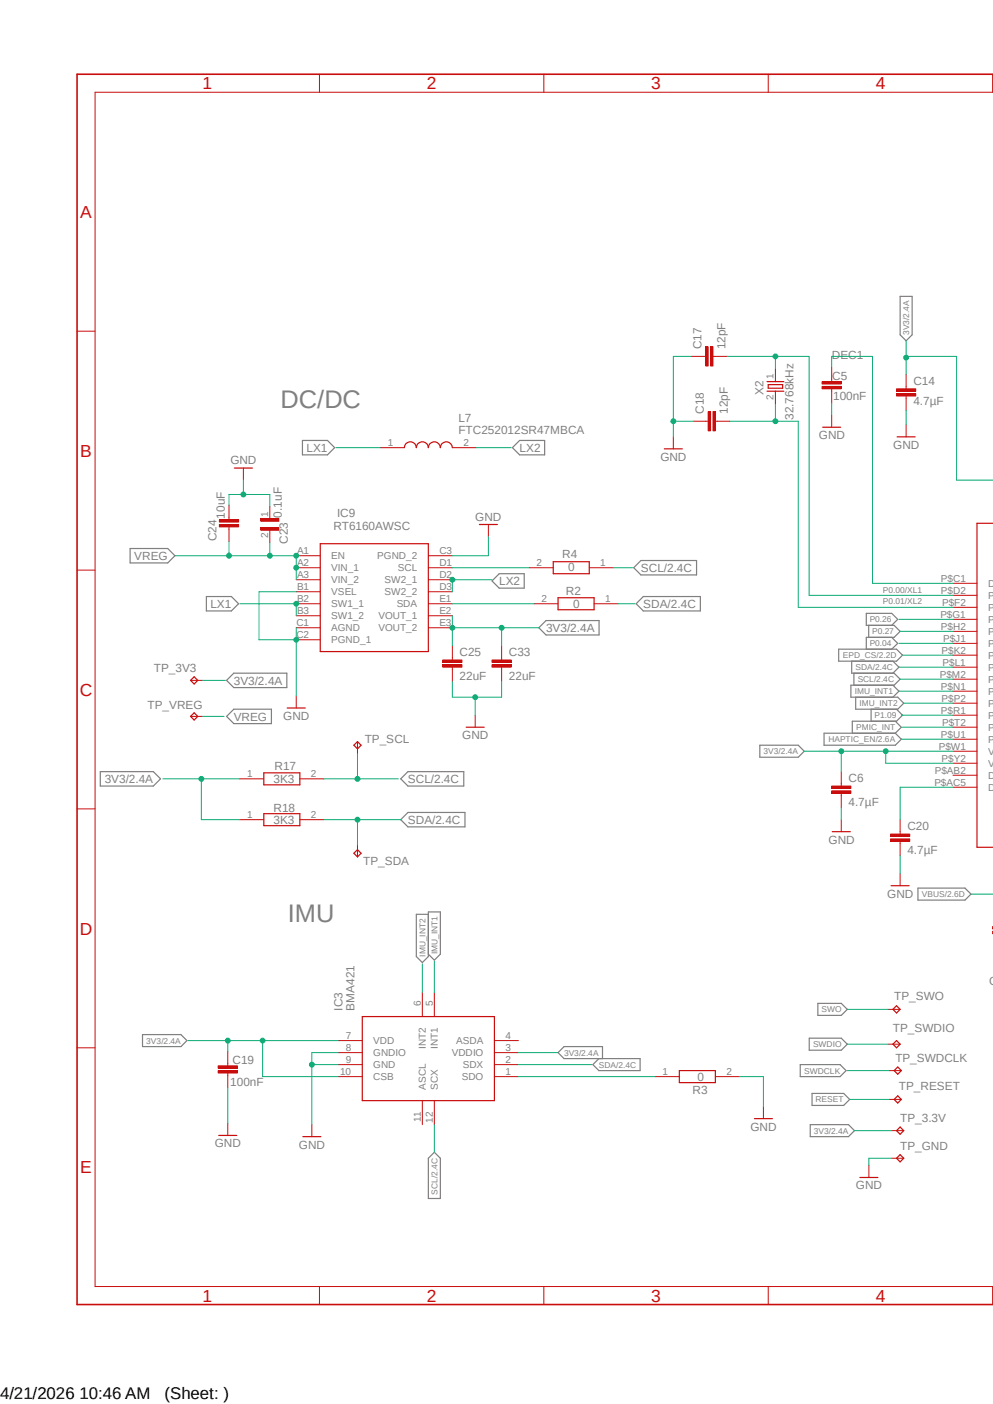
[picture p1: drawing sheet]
<svg xmlns="http://www.w3.org/2000/svg" width="210mm" height="297mm" viewBox="0 0 210 297" stroke-linecap="round" stroke-linejoin="round" font-family="sans-serif">
<path d="M15.8 15.4l194.1 130.6M209.9 145.9l-194.1 130.7" fill="none" stroke="#fff" stroke-width=".21"/>
<g fill="none" stroke="#808080" stroke-width=".25">
<path d="M190.4 62.7h2.5v8.1l-1.3 1.3-1.2-1.3zM64 93.2h5.3l1.5 1.5-1.5 1.5h-5.3zM109.9 93.2h5.3v3h-5.3l-1.5-1.5zM27.5 116h8l1.5 1.6-1.5 1.5h-8zM135.6 118.6h11.7v3h-11.7l-1.6-1.5zM43.6 126.2h5.3l1.6 1.5-1.6 1.5h-5.3zM104.1 122.9l1.5-1.5h5.3v3h-5.3zM114 132.8l1.5-1.5h11.2v3h-11.2zM136.1 126.2h12v3h-12l-1.6-1.5zM177.4 137.3h12.2l1.3 1.3-1.3 1.3h-12.2zM180.1 139.9v2.5h9l1.3 1.3-1.3 1.2h-9.1v2.6h9.9l1.2 1.3-1.2 1.2h-8.9v-2.5M183.7 132.3v2.5"/>
<path d="M188.6 132.3l1.3-1.3-1.3-1.2h-5.4v2.5h5.9l1.3 1.3-1.3 1.2h-5.9v2.5M188.6 134.8l1.3 1.3-1.3 1.2M188.8 139.9l1.3 1.2-1.3 1.3M49.4 142.4h11.3v3.1h-11.3l-1.5-1.6zM49.4 150h8v3.1h-8l-1.5-1.5zM160.7 157.6h8.1l1.3 1.3-1.3 1.3h-8.1zM174.3 155.1h15.1l1.2 1.3-1.2 1.2h-15.1zM180.6 142.4v2.5M184.2 150v2.6M188.8 144.9l1.3 1.3-1.3 1.3M189.4 152.6l1.2 1.2-1.2 1.3M189.6 150l1.3 1.3-1.3 1.3h-9.3v2.5"/>
<path d="M21.2 163.2h11.2l1.6 1.6-1.6 1.5h-11.2zM84.8 164.8l1.5-1.6h11.8v3.1h-11.8zM86.3 171.9h12v3h-12l-1.5-1.5zM90.6 193.4h-2.5v9l1.2 1.2 1.3-1.2v-9.5h2.5v8.9l-1.2 1.3-1.3-1.3M194.1 187.9h10l1.3 1.2-1.3 1.3h-10zM30.1 218.9h8.2l1.2 1.2-1.2 1.3h-8.2zM171.2 219.6h6.7l1.3 1.3-1.3 1.3h-6.7zM173 212.3h4.9l1.3 1.2-1.3 1.3h-4.9zM126.7 223.9l-1.3 1.3 1.3 1.3h8.7v-2.6h-16.1l-1.3-1.2 1.3-1.3h8.1v2.5M169.2 225.2h8.5l1.2 1.3-1.2 1.3h-8.5zM171.4 237.9h8.1l1.2 1.3-1.2 1.3h-8.1zM171.7 231.3h6.7l1.3 1.3-1.3 1.2h-6.7z"/>
<path d="M90.6 245l1.3-1.2 1.2 1.2v8.5h-2.5z"/>
</g>
<path d="M209.9 15.7h-193.6v260.3h193.6" fill="none" stroke="#c90d0c" stroke-width=".34"/>
<g fill="none" stroke="#c90d0c" stroke-width=".21">
<path d="M67.6 15.7v3.8M115 15.7v3.8M162.5 15.7v3.8M209.9 15.7v3.8M209.9 19.5h-189.8v252.7h189.8M16.3 70.1h3.8M80.4 94.7h5.1M95.7 94.7h5.1M62.7 117.6h5M90.6 117.6h5.1M16.3 120.6h3.8M62.7 120.1h5"/>
<path d="M62.7 122.6h5M62.7 125.2h5M62.7 127.7h5M62.7 130.3h5M62.7 132.8h5M62.7 135.3h5M90.6 120.1h5.1M90.6 122.6h5.1M90.6 125.2h5.1M90.6 127.7h5.1M90.6 130.3h5.1M90.6 132.8h5.1"/>
<path d="M95.7 139.1v.5M111.9 120.1h5.1M112.9 127.7h5.1M124.6 120.1h5.1M125.6 127.7h5.1M95.7 141.1v.5M16.3 171.1h3.8M16.3 221.7h3.8M67.6 272.2v3.8M115 272.2v3.8M162.5 272.2v3.8M209.9 272.2v3.8"/>
</g>
<path d="M85.5 94.7a1.27 1.27 0 0 1 1.3-1.2 1.27 1.27 0 0 1 1.3 1.2 1.27 1.27 0 0 1 1.2-1.2 1.27 1.27 0 0 1 1.3 1.2 1.27 1.27 0 0 1 1.3-1.2 1.27 1.27 0 0 1 1.2 1.2 1.27 1.27 0 0 1 1.3-1.2 1.27 1.27 0 0 1 1.3 1.2M67.7 115h22.9v22.8h-22.9zM117 118.8h7.6v2.6h-7.6zM118 126.4h7.6v2.6h-7.6z" fill="none" stroke="#c90d0c" stroke-width=".25"/>
<path d="M93.6 140.6h4.1v.5h-4.1z" fill-rule="evenodd" fill="#c90d0c"/>
<path d="M93.6 140.6h4.1v.5h-4.1z" fill="none" stroke="#c90d0c" stroke-width=".21"/>
<path d="M93.6 139.6h4.1v.5h-4.1z" fill-rule="evenodd" fill="#c90d0c"/>
<path d="M93.6 139.6h4.1v.5h-4.1zM95.7 136.6v2.5M106.1 139.1v.5M95.7 141.6v2.6M106.1 141.1v.5" fill="none" stroke="#c90d0c" stroke-width=".21"/>
<path d="M104.1 140.6h4v.5h-4z" fill-rule="evenodd" fill="#c90d0c"/>
<path d="M104.1 140.6h4v.5h-4z" fill="none" stroke="#c90d0c" stroke-width=".21"/>
<path d="M104.1 139.6h4v.5h-4z" fill-rule="evenodd" fill="#c90d0c"/>
<path d="M103.3 111v2.5M104.1 139.6h4v.5h-4zM106.1 136.6v2.5M62.7 147.2v2.6M106.1 141.6v2.6" fill="none" stroke="#c90d0c" stroke-width=".21"/>
<path d="M101.4 111h3.8M60.7 149.8h3.9" fill="none" stroke="#c90d0c" stroke-width=".25"/>
<path d="M55.2 109.7h3.8v.6h-3.8z" fill-rule="evenodd" fill="#c90d0c"/>
<path d="M55.2 109.7h3.8v.6h-3.8z" fill="none" stroke="#c90d0c" stroke-width=".21"/>
<path d="M55.2 111.6h3.8v.6h-3.8z" fill-rule="evenodd" fill="#c90d0c"/>
<path d="M48.4 109.4v.5M48.4 111.5v.5M55.2 111.6h3.8v.6h-3.8zM57.1 107.1v2.6M57.1 112.2v2.6" fill="none" stroke="#c90d0c" stroke-width=".21"/>
<path d="M46.4 111h4.1v.5h-4.1z" fill-rule="evenodd" fill="#c90d0c"/>
<path d="M46.4 111h4.1v.5h-4.1z" fill="none" stroke="#c90d0c" stroke-width=".21"/>
<path d="M46.4 109.9h4.1v.5h-4.1z" fill-rule="evenodd" fill="#c90d0c"/>
<g fill="none" stroke="#c90d0c" stroke-width=".21">
<path d="M51.5 99v2.6M46.4 109.9h4.1v.5h-4.1zM48.4 106.9v2.5M48.4 112v2.5M40.3 143.9h2.5M40.3 151.6h2.5M75.6 156.9v2.5M50.7 164.8h5.1M50.7 173.4h5.1M63.4 164.8h5.1M63.4 173.4h5.1M75.6 178.7v2.6"/>
<path d="M89.3 210v5.1M91.9 210v5.1M48.2 225v.5M48.2 227v.5M71.5 227.8h5.1M71.5 225.2h5.1M71.5 222.7h5.1M71.5 220.1h5.1M89.3 232.8v5.1M91.9 232.8v5.1M104.6 227.8h5M104.6 225.2h5"/>
<path d="M104.6 222.7h5M104.6 220.1h5M138.6 227.8h5.1M151.3 227.8h5.1M161.5 234.1v2.5"/>
</g>
<path d="M49.6 99h3.8M41.1 143.2l.7 .7-.7 .8-.8-.8zM41.1 150.8l.7 .8-.7 .7-.8-.7zM75.6 156.9l.8 .7-.8 .8-.8-.8zM55.8 163.5h7.6v2.5h-7.6zM55.8 172.1h7.6v2.6h-7.6zM75.6 179.7l.8 .8-.8 .8-.8-.8zM76.6 215.1h28v17.7h-28zM143.7 226.5h7.6v2.5h-7.6zM159.6 236.6h3.8" fill="none" stroke="#c90d0c" stroke-width=".25"/>
<path d="M46.1 226.5h4.1v.5h-4.1z" fill-rule="evenodd" fill="#c90d0c"/>
<path d="M46.1 226.5h4.1v.5h-4.1z" fill="none" stroke="#c90d0c" stroke-width=".21"/>
<path d="M46.1 225.5h4.1v.5h-4.1z" fill-rule="evenodd" fill="#c90d0c"/>
<g fill="none" stroke="#c90d0c" stroke-width=".21">
<path d="M191.6 81.7v.6M191.6 83.8v.5M201.5 123.4h5.1M201.5 125.9h5.1M201.5 128.5h5.1M201.5 131h5.1M201.5 133.6h5.1M201.5 136.1h5.1M201.5 138.6h5.1M100.5 151.3v2.5M201.5 141.1h5.1M201.5 143.7h5.1"/>
<path d="M201.5 146.2h5.1M201.5 148.8h5.1M201.5 151.3h5.1M201.5 158.9h5.1M201.5 153.8h5.1M201.5 156.4h5.1M201.5 161.5h5.1M201.5 164h5.1M201.5 166.5h5.1M187.8 213.5h2.6M46.1 225.5h4.1v.5h-4.1zM48.2 222.4v2.6"/>
<path d="M48.2 227.5v2.5M48.2 237.7v2.5M66 237.9v2.6M187.8 220.9h2.6M188.1 226.5h2.5M188.1 232.6h2.5M188.6 239.2h2.5"/>
</g>
<path d="M209.9 110.7h-3.3v68.5h3.3M98.6 153.8h3.8M189.6 212.8l.8 .7-.8 .8-.8-.8zM188.8 220.9l.8-.8 .8 .8-.8 .8zM189.1 232.6l.8-.8 .7 .8-.7 .7zM189.9 225.7l.7 .8-.7 .7-.8-.7zM190.4 238.4l.7 .8-.7 .7-.8-.7zM46.3 240.2h3.8M64.1 240.5h3.8" fill="none" stroke="#c90d0c" stroke-width=".25"/>
<path d="M189.6 83.3h4.1v.5h-4.1z" fill-rule="evenodd" fill="#c90d0c"/>
<path d="M189.6 83.3h4.1v.5h-4.1z" fill="none" stroke="#c90d0c" stroke-width=".21"/>
<path d="M189.6 82.3h4.1v.5h-4.1z" fill-rule="evenodd" fill="#c90d0c"/>
<path d="M191.6 79.2v2.5M175.9 80.2v.5M175.9 82.3v.5M189.6 82.3h4.1v.5h-4.1zM191.6 84.3v2.5M191.6 89.9v2.5" fill="none" stroke="#c90d0c" stroke-width=".21"/>
<path d="M189.7 92.4h3.8" fill="none" stroke="#c90d0c" stroke-width=".25"/>
<path d="M173.9 80.7h4v.5h-4z" fill-rule="evenodd" fill="#c90d0c"/>
<path d="M173.9 80.7h4v.5h-4z" fill="none" stroke="#c90d0c" stroke-width=".21"/>
<path d="M173.9 81.7h4v.6h-4z" fill-rule="evenodd" fill="#c90d0c"/>
<path d="M175.9 77.7v2.5M149.3 89.1h.5M151.3 89.1h.5M173.9 81.7h4v.6h-4zM175.9 82.8v2.5M175.9 87.8v2.6" fill="none" stroke="#c90d0c" stroke-width=".21"/>
<path d="M174 90.4h3.8" fill="none" stroke="#c90d0c" stroke-width=".25"/>
<path d="M150.8 87.1h.5v4h-.5z" fill-rule="evenodd" fill="#c90d0c"/>
<path d="M150.8 87.1h.5v4h-.5z" fill="none" stroke="#c90d0c" stroke-width=".21"/>
<path d="M149.8 87.1h.5v4h-.5z" fill-rule="evenodd" fill="#c90d0c"/>
<path d="M148.8 75.4h.5M150.8 75.4h.5M146.7 89.1h2.6M149.8 87.1h.5v4h-.5zM151.8 89.1h2.5" fill="none" stroke="#c90d0c" stroke-width=".21"/>
<path d="M150.3 73.4h.5v4h-.5z" fill-rule="evenodd" fill="#c90d0c"/>
<path d="M150.3 73.4h.5v4h-.5z" fill="none" stroke="#c90d0c" stroke-width=".21"/>
<path d="M149.3 73.4h.5v4h-.5z" fill-rule="evenodd" fill="#c90d0c"/>
<path d="M146.2 75.4h2.6M149.3 73.4h.5v4h-.5zM151.3 75.4h2.5M164 77.9v2.8M142.4 92.4v2.6M164 82.8v2.8M177.9 165.8v.5M177.9 167.8v.5" fill="none" stroke="#c90d0c" stroke-width=".21"/>
<path d="M140.5 95h3.8M162.2 82.8h3.6M162.2 80.7h3.6M162.5 81.4h3v.7h-3z" fill="none" stroke="#c90d0c" stroke-width=".25"/>
<path d="M175.9 167.3h4.1v.5h-4.1z" fill-rule="evenodd" fill="#c90d0c"/>
<path d="M175.9 167.3h4.1v.5h-4.1z" fill="none" stroke="#c90d0c" stroke-width=".21"/>
<path d="M175.9 166.3h4.1v.5h-4.1z" fill-rule="evenodd" fill="#c90d0c"/>
<path d="M175.9 166.3h4.1v.5h-4.1zM177.9 163.2v2.6M177.9 168.3v2.6M177.9 173.4v2.5M190.4 175.9v.5M190.4 178v.5" fill="none" stroke="#c90d0c" stroke-width=".21"/>
<path d="M176 175.9h3.8" fill="none" stroke="#c90d0c" stroke-width=".25"/>
<path d="M188.3 177.5h4.1v.5h-4.1z" fill-rule="evenodd" fill="#c90d0c"/>
<path d="M188.3 177.5h4.1v.5h-4.1z" fill="none" stroke="#c90d0c" stroke-width=".21"/>
<path d="M188.3 176.4h4.1v.6h-4.1z" fill-rule="evenodd" fill="#c90d0c"/>
<path d="M188.3 176.4h4.1v.6h-4.1zM190.4 173.4v2.5M190.4 178.5v2.5M190.4 184.8v2.6M209.9 197v.5M209.9 196v.5M183.8 246.5v2.6M188.6 245h2.5" fill="none" stroke="#c90d0c" stroke-width=".21"/>
<path d="M188.5 187.4h3.8M181.9 249.1h3.8M190.4 244.3l.7 .7-.7 .8-.8-.8z" fill="none" stroke="#c90d0c" stroke-width=".25"/>
<path d="M130.7 127.7h3.6M68.5 173.4h7.6" fill="none" stroke="#0dab76" stroke-width=".21"/>
<circle cx="75.6" cy="173.4" r=".51" fill="#0dab76"/>
<g fill="none" stroke="#0dab76" stroke-width=".21">
<path d="M62.7 117.6v5M190.1 141.1h11.4M84.8 173.4h-9.2v5.3M109.6 225.2h15.5"/>
<circle cx="75.6" cy="173.4" r=".51"/>
</g>
<circle cx="62.6" cy="120.1" r=".51" fill="#0dab76"/>
<g fill="none" stroke="#0dab76" stroke-width=".21">
<path d="M57.1 117.6h5.6"/>
<circle cx="62.6" cy="120.1" r=".51"/>
</g>
<circle cx="62.6" cy="117.6" r=".51" fill="#0dab76"/>
<g fill="none" stroke="#0dab76" stroke-width=".21">
<path d="M57.1 114.8v2.8h-8.7"/>
<circle cx="62.6" cy="117.6" r=".51"/>
</g>
<circle cx="57.1" cy="117.6" r=".51" fill="#0dab76"/>
<g fill="none" stroke="#0dab76" stroke-width=".21">
<path d="M48.2 117.6h.2"/>
<circle cx="57.1" cy="117.6" r=".51"/>
</g>
<circle cx="48.4" cy="117.6" r=".51" fill="#0dab76"/>
<g fill="none" stroke="#0dab76" stroke-width=".21">
<path d="M48.4 114.5v3.1h-11.4M129.7 120.1h4.1M42.8 151.6h4.6M68.5 164.8h7.4"/>
<circle cx="48.4" cy="117.6" r=".51"/>
</g>
<circle cx="75.6" cy="164.8" r=".51" fill="#0dab76"/>
<g fill="none" stroke="#0dab76" stroke-width=".21">
<path d="M103.3 113.5v4.1h-7.6M62.7 132.8v14.4M75.6 159.4v5.4h8.6M190.4 143.7h11.1M91.9 237.9v5.9"/>
<circle cx="75.6" cy="164.8" r=".51"/>
</g>
<circle cx="62.6" cy="135.3" r=".51" fill="#0dab76"/>
<g fill="none" stroke="#0dab76" stroke-width=".21">
<path d="M51.7 104.6h-3.3v2.3M62.7 125.2h-7.9v10.1h7.9"/>
<circle cx="62.6" cy="135.3" r=".51"/>
</g>
<circle cx="51.5" cy="104.6" r=".51" fill="#0dab76"/>
<g fill="none" stroke="#0dab76" stroke-width=".21">
<path d="M51.5 101.6v3h5.6v2.5M71.5 222.7h-5.5v15.2M156.4 227.8h5.1v6.3"/>
<circle cx="51.5" cy="104.6" r=".51"/>
</g>
<circle cx="66" cy="225.2" r=".51" fill="#0dab76"/>
<g fill="none" stroke="#0dab76" stroke-width=".21">
<path d="M95.7 144.2v3.3h5.1M48.2 230v7.7M66 225.2h5.5"/>
<circle cx="66" cy="225.2" r=".51"/>
</g>
<circle cx="100.5" cy="147.5" r=".51" fill="#0dab76"/>
<g fill="none" stroke="#0dab76" stroke-width=".21">
<path d="M146.2 75.4h-3.8v17M142.4 89.1h4.3M175.9 85.3v2.5M191.6 86.8v3.1M106.1 144.2v3.3h-5.6v3.8"/>
<circle cx="100.5" cy="147.5" r=".51"/>
</g>
<circle cx="142.4" cy="89.1" r=".51" fill="#0dab76"/>
<g fill="none" stroke="#0dab76" stroke-width=".21">
<path d="M100.8 94.7h7.3M104.1 122.6h-8.4v2.6M177.9 170.9v2.5M190.4 181v3.8M188.6 245h-4.8v1.5"/>
<circle cx="142.4" cy="89.1" r=".51"/>
</g>
<circle cx="95.7" cy="122.6" r=".51" fill="#0dab76"/>
<g fill="none" stroke="#0dab76" stroke-width=".21">
<path d="M71 94.7h9.4M50.7 127.7h12v2.6"/>
<circle cx="95.7" cy="122.6" r=".51"/>
</g>
<circle cx="62.6" cy="127.7" r=".51" fill="#0dab76"/>
<g fill="none" stroke="#0dab76" stroke-width=".21">
<path d="M95.7 120.1h16.2M95.7 127.7h17.2M95.7 130.3v2.5"/>
<circle cx="62.6" cy="127.7" r=".51"/>
</g>
<circle cx="95.7" cy="132.8" r=".51" fill="#0dab76"/>
<g fill="none" stroke="#0dab76" stroke-width=".21">
<path d="M106.1 132.8h-10.4v3.8"/>
<circle cx="95.7" cy="132.8" r=".51"/>
</g>
<circle cx="106.1" cy="132.8" r=".51" fill="#0dab76"/>
<g fill="none" stroke="#0dab76" stroke-width=".21">
<path d="M114 132.8h-7.9v3.8M42.8 143.9h4.9M42.3 164.8h8.4"/>
<circle cx="106.1" cy="132.8" r=".51"/>
</g>
<circle cx="42.6" cy="164.8" r=".51" fill="#0dab76"/>
<g fill="none" stroke="#0dab76" stroke-width=".21">
<path d="M34.5 164.8h8.1v8.6h8.1M55.3 220.1h16.2M109.6 222.7h8.4"/>
<circle cx="42.6" cy="164.8" r=".51"/>
</g>
<circle cx="55.5" cy="220.1" r=".51" fill="#0dab76"/>
<g fill="none" stroke="#0dab76" stroke-width=".21">
<path d="M47.9 220.1h7.6v7.7h16"/>
<circle cx="55.5" cy="220.1" r=".51"/>
</g>
<circle cx="48.2" cy="220.1" r=".51" fill="#0dab76"/>
<g fill="none" stroke="#0dab76" stroke-width=".21">
<path d="M191.6 79.2v-3.8h10.7v26.2h7.6M39.8 220.1h8.4v2.3M180.7 239.2h7.9"/>
<circle cx="48.2" cy="220.1" r=".51"/>
</g>
<circle cx="191.6" cy="75.6" r=".51" fill="#0dab76"/>
<g fill="none" stroke="#0dab76" stroke-width=".21">
<path d="M191.6 72.1v3.5M187.1 158.9h14.4"/>
<circle cx="191.6" cy="75.6" r=".51"/>
</g>
<circle cx="187.3" cy="158.9" r=".51" fill="#0dab76"/>
<g fill="none" stroke="#0dab76" stroke-width=".21">
<path d="M177.7 158.9h9.6"/>
<circle cx="187.3" cy="158.9" r=".51"/>
</g>
<circle cx="177.9" cy="158.9" r=".51" fill="#0dab76"/>
<g fill="none" stroke="#0dab76" stroke-width=".21">
<path d="M153.8 75.4h17.3v50.5h30.4M164 75.4v2.5M175.9 77.7v-2.3h8.6v48h17M170.1 158.9h7.8v4.3M187.3 158.9v2.6h14.2M190.1 146.2h11.4M190.9 153.8h10.6M191.1 148.8h10.4M205.4 189.1h4.5M89.3 203.9v6.1M91.9 203.4v6.6M179.2 213.5h8.6"/>
<path d="M109.6 227.8h29M179.2 220.9h8.6M179.2 226.5h8.9M179.7 232.6h8.4"/>
<circle cx="177.9" cy="158.9" r=".51"/>
</g>
<circle cx="164" cy="75.4" r=".51" fill="#0dab76"/>
<g fill="none" stroke="#0dab76" stroke-width=".21">
<path d="M154.3 89.1h14.5v39.4h32.7M164 85.6v3.5"/>
<circle cx="164" cy="75.4" r=".51"/>
</g>
<circle cx="164" cy="89.1" r=".51" fill="#0dab76"/>
<g fill="none" stroke="#0dab76" stroke-width=".21">
<path d="M190.1 131h11.4M190.1 136.1h11.4M190.4 133.6h11.1M190.9 138.6h10.6M190.6 151.3h10.9M190.6 156.4h10.9M201.5 166.5h-11.1v6.9"/>
<circle cx="164" cy="89.1" r=".51"/>
</g>
<g font-size="5.4" fill="#808080">
<text x="59.4" y="86.3">DC/DC</text>
<text x="60.9" y="195">IMU</text>
</g>
<g font-size="3.7" fill="#c90d0c">
<text x="42.8" y="18.9">1</text>
<text x="90.3" y="18.9">2</text>
<text x="137.8" y="18.9">3</text>
<text x="185.2" y="18.9">4</text>
<text x="17" y="46.1">A</text>
<text x="17" y="96.6">B</text>
<text x="16.9" y="147.1">C</text>
<text x="16.9" y="197.7">D</text>
<text x="17" y="248.2">E</text>
<text x="42.8" y="275.4">1</text>
<text x="90.3" y="275.4">2</text>
<text x="137.8" y="275.4">3</text>
<text x="185.2" y="275.4">4</text>
</g>
<g font-size="3.6">
<text x="0" y="296">4/21/2026 10:46 AM</text>
<text x="34.8" y="296">(Sheet: )</text>
</g>
<g font-size="2.5" fill="#808080">
<text x="148.4" y="73.9" transform="rotate(-90 148.4 73.9)">C17</text>
<text x="153.5" y="73.9" transform="rotate(-90 153.5 73.9)">12pF</text>
<text x="175.9" y="75.9">DEC1</text>
<text x="161.5" y="83.5" transform="rotate(-90 161.5 83.5)">X2</text>
<text x="176" y="80.3">C5</text>
<text x="193.2" y="81.4">C14</text>
<text x="96.9" y="89.2">L7</text>
<text x="148.9" y="87.6" transform="rotate(-90 148.9 87.6)">C18</text>
<text x="154" y="87.6" transform="rotate(-90 154 87.6)">12pF</text>
<text x="167.8" y="88.9" transform="rotate(-90 167.8 88.9)">32.768kHz</text>
<text x="176.2" y="84.7">100nF</text>
<text x="193.2" y="85.7">4.7µF</text>
<text x="64.8" y="95.6">LX1</text>
<text x="96.9" y="91.8">FTC252012SR47MBCA</text>
<text x="109.9" y="95.6">LX2</text>
<text x="173.2" y="92.9">GND</text>
<text x="188.9" y="95">GND</text>
<text x="48.7" y="98.3">GND</text>
<text x="139.7" y="97.5">GND</text>
<text x="47.5" y="109.7" transform="rotate(-90 47.5 109.7)">10uF</text>
<text x="59.6" y="109.5" transform="rotate(-90 59.6 109.5)">0.1uF</text>
<text x="70.5" y="112.1">RT6160AWSC</text>
<text x="71.3" y="109.3">IC9</text>
<text x="100.5" y="110.2">GND</text>
<text x="28.4" y="118.5">VREG</text>
<text x="45.8" y="114.5" transform="rotate(-90 45.8 114.5)">C24</text>
<text x="60.9" y="115" transform="rotate(-90 60.9 115)">C23</text>
<text x="118.9" y="117.9">R4</text>
<text x="105.6" y="123.8">LX2</text>
<text x="119.7" y="125.8">R2</text>
<text x="120.2" y="120.7">0</text>
<text x="135.6" y="121">SCL/2.4C</text>
<text x="44.5" y="128.6">LX1</text>
<text x="121.2" y="128.6">0</text>
<text x="136.1" y="128.6">SDA/2.4C</text>
<text x="115.5" y="133.7">3V3/2.4A</text>
<text x="32.6" y="142.2">TP_3V3</text>
<text x="97.2" y="143.8">22uF</text>
<text x="97.2" y="138.8">C25</text>
<text x="107.6" y="143.8">22uF</text>
<text x="107.6" y="138.8">C33</text>
<text x="49.4" y="144.8">3V3/2.4A</text>
<text x="31.2" y="150">TP_VREG</text>
<text x="49.4" y="152.4">VREG</text>
<text x="59.9" y="152.3">GND</text>
<text x="77.1" y="157.1">TP_SCL</text>
<text x="97.7" y="156.4">GND</text>
<text x="22.1" y="165.7">3V3/2.4A</text>
<text x="57.8" y="165.7">3K3</text>
<text x="58.1" y="162.9">R17</text>
<text x="86.3" y="165.7">SCL/2.4C</text>
<text x="179.5" y="165.4">C6</text>
<text x="57.8" y="171.7">R18</text>
<text x="179.5" y="170.5">4.7µF</text>
<text x="57.8" y="174.3">3K3</text>
<text x="86.3" y="174.3">SDA/2.4C</text>
<text x="175.2" y="178.5">GND</text>
<text x="191.9" y="175.6">C20</text>
<text x="76.8" y="183.1">TP_SDA</text>
<text x="191.9" y="180.6">4.7µF</text>
<text x="187.6" y="189.9">GND</text>
<text x="209.2" y="208.5">G</text>
<text x="72.4" y="213.8" transform="rotate(-90 72.4 213.8)">IC3</text>
<text x="75" y="213.8" transform="rotate(-90 75 213.8)">BMA421</text>
<text x="189.1" y="211.5">TP_SWO</text>
<text x="188.9" y="218.4">TP_SWDIO</text>
<text x="49.2" y="225.1">C19</text>
<text x="189.4" y="224.7">TP_SWDCLK</text>
<text x="48.7" y="229.7">100nF</text>
<text x="146.5" y="231.4">R3</text>
<text x="147.5" y="228.6">0</text>
<text x="190.1" y="230.6">TP_RESET</text>
<text x="158.7" y="239.2">GND</text>
<text x="190.4" y="237.4">TP_3.3V</text>
<text x="45.4" y="242.7">GND</text>
<text x="63.2" y="243">GND</text>
<text x="190.4" y="243.3">TP_GND</text>
<text x="181" y="251.6">GND</text>
</g>
<g font-size="2.1" fill="#808080">
<text x="163.6" y="80.1" transform="rotate(-90 163.6 80.1)">1</text>
<text x="163.6" y="84.5" transform="rotate(-90 163.6 84.5)">2</text>
<text x="82" y="94.3">1</text>
<text x="98" y="94.3">2</text>
<text x="56.7" y="113.7" transform="rotate(-90 56.7 113.7)">2</text>
<text x="56.7" y="109.3" transform="rotate(-90 56.7 109.3)">1</text>
<text x="62.8" y="117.2">A1</text>
<text x="62.8" y="119.7">A2</text>
<text x="70.1" y="118.3">EN</text>
<text x="79.8" y="118.3">PGND_2</text>
<text x="92.9" y="117.2">C3</text>
<text x="92.9" y="119.7">D1</text>
<text x="113.5" y="119.7">2</text>
<text x="127" y="119.7">1</text>
<text x="62.8" y="122.3">A3</text>
<text x="62.8" y="124.8">B1</text>
<text x="70.1" y="120.9">VIN_1</text>
<text x="70.1" y="123.4">VIN_2</text>
<text x="70.1" y="125.9">VSEL</text>
<text x="81.3" y="123.4">SW2_1</text>
<text x="81.3" y="125.9">SW2_2</text>
<text x="84.2" y="120.9">SCL</text>
<text x="92.9" y="122.3">D2</text>
<text x="92.9" y="124.8">D3</text>
<text x="199" y="123">P$C1</text>
<text x="199" y="125.6">P$D2</text>
<text x="209" y="124.2">DE</text>
<text x="62.8" y="127.3">B2</text>
<text x="62.8" y="129.9">B3</text>
<text x="70.1" y="128.5">SW1_1</text>
<text x="70.1" y="131">SW1_2</text>
<text x="80.1" y="131">VOUT_1</text>
<text x="83.9" y="128.5">SDA</text>
<text x="92.9" y="127.3">E1</text>
<text x="92.9" y="129.9">E2</text>
<text x="114.5" y="127.3">2</text>
<text x="128" y="127.3">1</text>
<text x="198.9" y="130.6">P$G1</text>
<text x="199.3" y="128.1">P$F2</text>
<text x="209" y="126.7">P0</text>
<text x="209" y="129.2">P0</text>
<text x="209" y="131.8">P0</text>
<text x="62.7" y="132.4">C1</text>
<text x="62.7" y="135">C2</text>
<text x="70.1" y="133.6">AGND</text>
<text x="70.1" y="136.1">PGND_1</text>
<text x="80.1" y="133.6">VOUT_2</text>
<text x="92.9" y="132.4">E3</text>
<text x="199" y="133.2">P$H2</text>
<text x="199.5" y="135.7">P$J1</text>
<text x="209" y="134.3">P0</text>
<text x="209" y="136.9">P0</text>
<text x="198.8" y="143.3">P$M2</text>
<text x="199.1" y="138.3">P$K2</text>
<text x="199.3" y="140.8">P$L1</text>
<text x="209" y="139.4">P0</text>
<text x="209" y="141.9">P0</text>
<text x="199" y="145.9">P$N1</text>
<text x="199.1" y="148.4">P$P2</text>
<text x="209" y="144.4">P0</text>
<text x="209" y="147">P0</text>
<text x="209" y="149.5">P1</text>
<text x="199" y="151">P$R1</text>
<text x="199.3" y="153.5">P$T2</text>
<text x="209" y="152.1">P1</text>
<text x="209" y="154.6">P0</text>
<text x="198.5" y="158.6">P$W1</text>
<text x="199" y="156">P$U1</text>
<text x="199.1" y="161.1">P$Y2</text>
<text x="209" y="159.7">VD</text>
<text x="209" y="157.1">P0</text>
<text x="52.3" y="164.4">1</text>
<text x="65.7" y="164.4">2</text>
<text x="197.6" y="166.2">P$AC5</text>
<text x="197.7" y="163.7">P$AB2</text>
<text x="209" y="162.2">VD</text>
<text x="209" y="164.8">DC</text>
<text x="209" y="167.3">DE</text>
<text x="52.3" y="173.1">1</text>
<text x="65.7" y="173.1">2</text>
<text x="89" y="212.7" transform="rotate(-90 89 212.7)">6</text>
<text x="91.5" y="212.7" transform="rotate(-90 91.5 212.7)">5</text>
<text x="73.1" y="219.8">7</text>
<text x="79" y="220.9">VDD</text>
<text x="90.1" y="222" transform="rotate(-90 90.1 222)">INT2</text>
<text x="92.6" y="222" transform="rotate(-90 92.6 222)">INT1</text>
<text x="96.5" y="220.9">ASDA</text>
<text x="106.9" y="219.8">4</text>
<text x="71.9" y="227.4">10</text>
<text x="73.1" y="222.3">8</text>
<text x="73.1" y="224.8">9</text>
<text x="79" y="223.4">GNDIO</text>
<text x="79" y="226">GND</text>
<text x="95.5" y="223.4">VDDIO</text>
<text x="97.9" y="226">SDX</text>
<text x="106.9" y="227.4">1</text>
<text x="106.9" y="224.8">2</text>
<text x="106.9" y="222.3">3</text>
<text x="140.1" y="227.4">1</text>
<text x="153.6" y="227.4">2</text>
<text x="79" y="228.5">CSB</text>
<text x="90.1" y="230.5" transform="rotate(-90 90.1 230.5)">ASCL</text>
<text x="92.6" y="230.5" transform="rotate(-90 92.6 230.5)">SCX</text>
<text x="97.7" y="228.5">SDO</text>
<text x="89" y="237.4" transform="rotate(-90 89 237.4)">11</text>
<text x="91.5" y="237.5" transform="rotate(-90 91.5 237.5)">12</text>
</g>
<g font-size="1.8" fill="#808080">
<text x="192.3" y="70.8" transform="rotate(-90 192.3 70.8)">3V3/2.4A</text>
<text x="186.7" y="125.4">P0.00/XL1</text>
<text x="183.9" y="131.7">P0.26</text>
<text x="186.7" y="127.7">P0.01/XL2</text>
<text x="183.9" y="136.7">P0.04</text>
<text x="184.4" y="134.2">P0.27</text>
<text x="178.3" y="139.3">EPD_CS/2.2D</text>
<text x="180.9" y="141.8">SDA/2.4C</text>
<text x="180.8" y="146.9">IMU_INT1</text>
<text x="181.4" y="144.3">SCL/2.4C</text>
<text x="181.8" y="149.4">IMU_INT2</text>
<text x="181.1" y="154.5">PMIC_INT</text>
<text x="185" y="151.9">P1.09</text>
<text x="161.5" y="159.6">3V3/2.4A</text>
<text x="175.2" y="157">HAPTIC_EN/2.6A</text>
<text x="195" y="189.8">VBUS/2.6D</text>
<text x="90" y="202.4" transform="rotate(-90 90 202.4)">IMU_INT2</text>
<text x="92.5" y="201.8" transform="rotate(-90 92.5 201.8)">IMU_INT1</text>
<text x="173.7" y="214.2">SWO</text>
<text x="30.9" y="220.8">3V3/2.4A</text>
<text x="172" y="221.5">SWDIO</text>
<text x="119.3" y="223.3">3V3/2.4A</text>
<text x="126.7" y="225.8">SDA/2.4C</text>
<text x="170.1" y="227.1">SWDCLK</text>
<text x="172.5" y="233.2">RESET</text>
<text x="172.1" y="239.8">3V3/2.4A</text>
<text x="92.5" y="252.7" transform="rotate(-90 92.5 252.7)">SCL/2.4C</text>
</g>
</svg>
